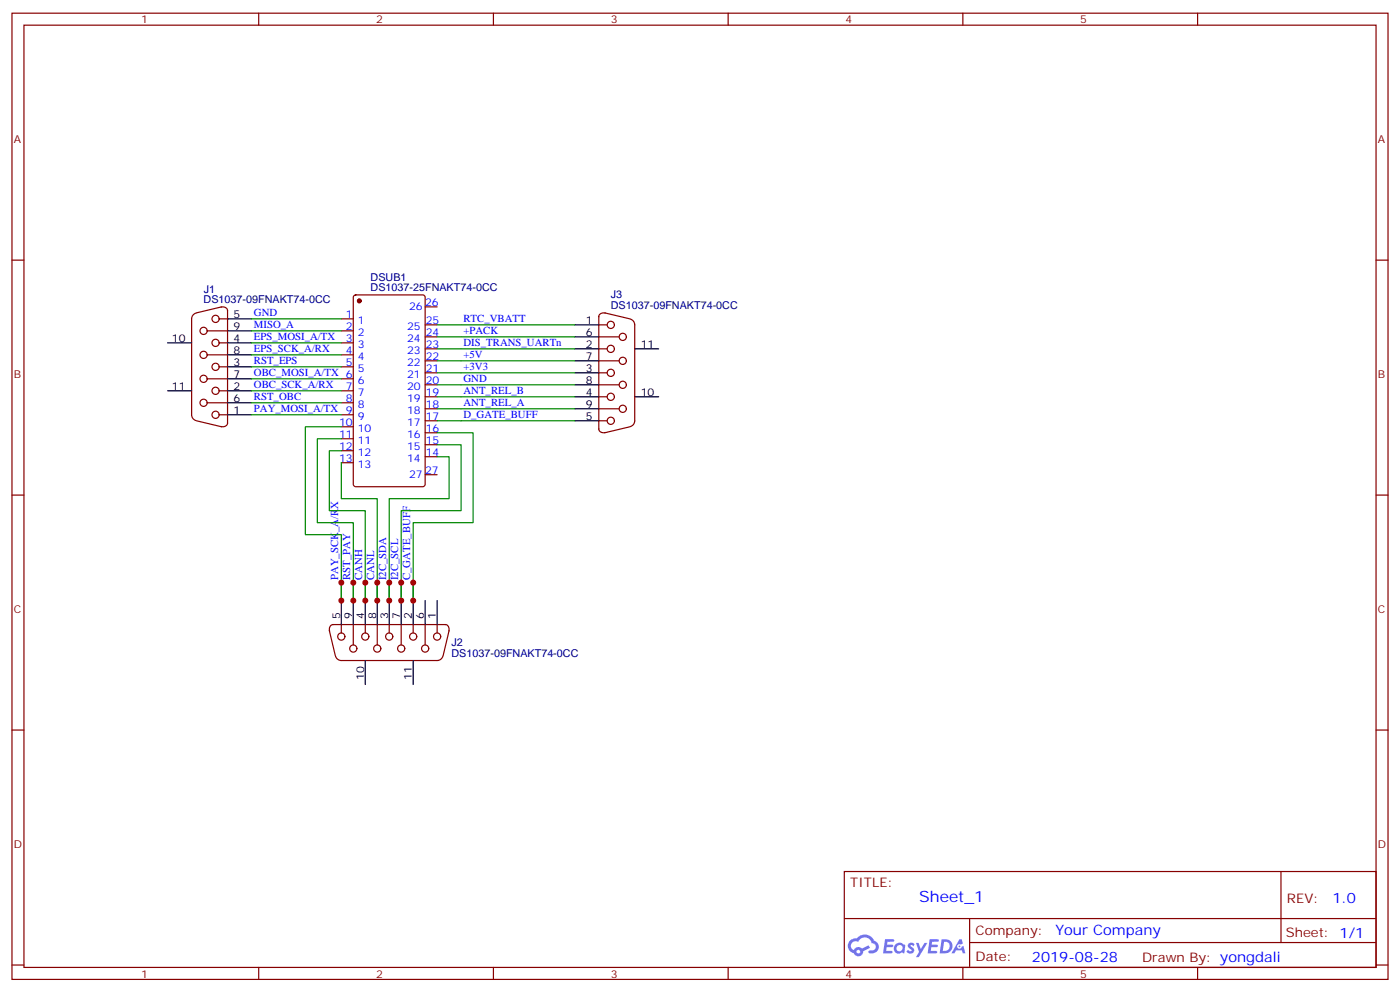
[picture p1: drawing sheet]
<svg xmlns="http://www.w3.org/2000/svg" width="412mm" height="292mm" viewBox="0 0 412 292" stroke-linecap="round" stroke-linejoin="round" font-family="sans-serif">
<g fill="none" stroke="#870000" stroke-width=".35">
<path d="M3.5 3.9h405.4v284.3h-405.4zM7.1 7.4h398.2v277.3h-398.2zM76.2 3.9v3.5M145.3 3.9v3.5M214.5 3.9v3.5M283.6 3.9v3.5M352.8 3.9v3.5M3.5 76.6h3.6M405.3 76.6h3.6M3.5 145.7h3.6M405.3 145.7h3.6M3.5 214.8h3.6"/>
<path d="M405.3 214.8h3.6M248.7 256.5h156.6v28.2h-156.6zM377.3 256.5v20.9M248.7 270.3h156.5M285.6 277.4h119.6M285.6 270.3v14.1M3.5 284h3.6M76.2 284.7v3.5M145.3 284.7v3.5M214.5 284.7v3.5M283.6 284.7v3.5M352.8 284.7v3.5"/>
<path d="M405.3 284h3.6"/>
</g>
<g fill="#5487ff">
<path d="M267.7 277.6a1.22 1.22 0 0 1 1.7 .3l-.4 .6a.47 .47 0 0 0-.3-.4 .47 .47 0 0 0-.5 .2l.1 .2a1.14 1.14 0 0 1 .8 1.8 1.14 1.14 0 0 1-1.9-.1l-.2-.1 .5-.6 .7 .4a.29 .29 0 0 0 .3-.2 .29 .29 0 0 0-.2-.3 1.04 1.04 0 0 1-.6-1.8z"/>
<path d="M260.7 276.4h2.4l.3 .2-.2 .5h-1.8l-.1 .9h1.5l.3 .4-.3 .3h-1.6l-.2 1.1 1.7 .1 .2 .3-.2 .3-2.6 .1z"/>
<path d="M273.8 276.4h2.4l.3 .2-.1 .5h-1.8l-.2 .9h1.6l.3 .4-.4 .3h-1.6l-.1 1.1 1.7 .1 .2 .3-.2 .3h-2.6z"/>
<path d="M282.6 276.4h.7l.3 1.3-.6 .3a.69 .69 0 0 0-1 .2 .69 .69 0 0 0 .4 1 .69 .69 0 0 0 .9-.6l.5-.3 .6 2.2h-.8l-.2-.8h-1.8l-.5 .8h-.8z"/>
<path d="M269.8 277.5h.8l.6 1.8 1.1-1.8h.9l-2.6 4.2h-.8l.9-1.6z"/>
<path d="M277.4 276.4l-.6 4.2h1.3a2.11 2.11 0 0 0 2.5-2.2 2.11 2.11 0 0 0-2.5-2zM278.1 277.1a1.39 1.39 0 0 1 1.7 1.5 1.39 1.39 0 0 1-1.8 1.2h-.3z"/>
<path d="M263.7 278a1.54 1.54 0 0 0-.1 2.2 1.54 1.54 0 0 0 2.2 .1l.6 .3 .3-2.3-.2-.3h-.4a1.49 1.49 0 0 0-2.4 0zM264 279a.94 .94 0 0 1 1.8 0 .94 .94 0 0 1-1.8 0z"/>
<path d="M250.4 276.8a2.18 2.18 0 0 0 1.1 3.7 1.44 1.44 0 0 0 1.6 .9 1.44 1.44 0 0 0 1.2-1.5l2-1-.5-.7-1.9 1a1.47 1.47 0 0 0-2.4 .4 1.39 1.39 0 0 1-.7-1.9 1.39 1.39 0 0 1 2-.5 2.12 2.12 0 0 1 2.2-1.3 2.12 2.12 0 0 1 1.9 1.7 1.14 1.14 0 0 1 1.1 1.4 1.14 1.14 0 0 1-1.7 .7 .43 .43 0 0 0-.5 .4 .43 .43 0 0 0 .4 .5 1.98 1.98 0 0 0 2.5-1.3 1.98 1.98 0 0 0-1.2-2.5 3.1 3.1 0 0 0-5.3-.7l-.9 .1zM252.3 280.1a.55 .55 0 0 1 1.1 0 .55 .55 0 0 1-1.1 0z"/>
<circle cx="282.6" cy="278.5" r=".26"/>
</g>
<g fill="none" stroke="#870000" stroke-width=".35">
<path d="M57.8 92.1a1.77 1.77 0 0 0-1.4 1.7v28.3a1.77 1.77 0 0 0 1.3 1.7M61 97.4h6M64.6 93.8h2.4M65.1 90.4a1.41 1.41 0 0 1 1.9 1.1M65.3 90.3l-7.4 1.8M67 91.4v33.1M100.5 93.8h3.6M100.5 97.4h3.6M104.3 87l.5-.2h19.7l.7 .4v55.3l-.4 .7h-20l-.7-.4v-55.3zM125.2 95.6h3.6M125.2 99.1h3.6M125.2 90.3h3.6"/>
<path d="M176.4 95.6h2.5M176.4 99.1h6M176.4 93.1v33.2M178.2 92.1l7.4 1.7M178.3 92.2a1.31 1.31 0 0 0-1.9 1.1M185.7 93.9a1.77 1.77 0 0 1 1.3 1.7v28.2a1.77 1.77 0 0 1-1.3 1.7M61 118.5h6M61 111.5h6M61 104.4h6M64.6 115h2.4M64.6 107.9h2.4M64.6 100.9h2.4"/>
<path d="M100.5 115h3.6M100.5 107.9h3.6M100.5 118.5h3.6M100.5 100.9h3.6M100.5 111.5h3.6M100.5 104.4h3.6M125.2 102.7h3.6M125.2 109.7h3.6M125.2 116.8h3.6M125.2 106.2h3.6M125.2 113.2h3.6M176.4 102.7h2.5"/>
<path d="M176.4 109.7h2.5M176.4 116.8h2.5M176.4 106.2h6M176.4 113.2h6M57.9 123.8l7.4 1.8M64.6 122.1h2.4M67 124.4a1.31 1.31 0 0 1-1.9 1.1M100.5 122.1h3.6M100.5 125.6h3.6M100.5 129.1h3.6M100.5 132.6h3.6M100.5 136.2h3.6"/>
<path d="M125.2 123.8h3.6M125.2 120.3h3.6M125.2 134.4h3.6M125.2 130.9h3.6M125.2 127.4h3.6M125.2 139.7h3.6M176.4 123.8h2.5M176.4 120.3h6M176.4 126.2a1.41 1.41 0 0 0 1.9 1.1M185.6 125.6l-7.4 1.8M97 185.6l1.8 7.4M98.1 183.8h33.1"/>
<path d="M98.2 183.8a1.41 1.41 0 0 0-1.1 1.9M98.8 193.1a1.77 1.77 0 0 0 1.7 1.3h28.3a1.77 1.77 0 0 0 1.7-1.3M100.5 183.8v2.5M104.1 183.8v6M107.6 183.8v2.5M111.1 183.8v6M114.7 183.8v2.5M118.2 183.8v6M121.7 183.8v2.5M125.2 183.8v6M128.8 183.8v2.5M131.1 183.8a1.31 1.31 0 0 1 1.1 1.9"/>
<path d="M132.3 185.6l-1.8 7.4"/>
<circle cx="60" cy="97.4" r="1.06"/>
<circle cx="63.5" cy="93.8" r="1.06"/>
<circle cx="179.9" cy="95.6" r="1.06"/>
<circle cx="183.4" cy="99.1" r="1.06"/>
<circle cx="60" cy="118.5" r="1.06"/>
<circle cx="60" cy="111.5" r="1.06"/>
<circle cx="60" cy="104.4" r="1.06"/>
<circle cx="63.5" cy="115" r="1.06"/>
<circle cx="63.5" cy="107.9" r="1.06"/>
<circle cx="63.5" cy="100.9" r="1.06"/>
<circle cx="179.9" cy="116.8" r="1.06"/>
<circle cx="179.9" cy="102.7" r="1.06"/>
<circle cx="179.9" cy="109.7" r="1.06"/>
<circle cx="183.4" cy="113.2" r="1.06"/>
<circle cx="183.4" cy="106.2" r="1.06"/>
<circle cx="63.5" cy="122.1" r="1.06"/>
<circle cx="179.9" cy="123.8" r="1.06"/>
<circle cx="183.4" cy="120.3" r="1.06"/>
<circle cx="100.5" cy="187.3" r="1.06"/>
<circle cx="104.1" cy="190.9" r="1.06"/>
<circle cx="107.6" cy="187.3" r="1.06"/>
<circle cx="111.1" cy="190.9" r="1.06"/>
<circle cx="114.7" cy="187.3" r="1.06"/>
<circle cx="118.2" cy="190.9" r="1.06"/>
<circle cx="121.7" cy="187.3" r="1.06"/>
<circle cx="125.2" cy="190.9" r="1.06"/>
<circle cx="128.8" cy="187.3" r="1.06"/>
</g>
<g fill="none" stroke="#000" stroke-width=".35">
<path d="M67 93.8h7.1M67 97.4h7.1M169.3 95.6h7.1M169.3 99.1h7.1M49.4 115h7M49.4 100.9h7M67 115h7.1M67 107.9h7.1M67 100.9h7.1M67 118.5h7.1M67 111.5h7.1M67 104.4h7.1"/>
<path d="M169.3 102.7h7.1M169.3 109.7h7.1M169.3 116.8h7.1M169.3 106.2h7.1M169.3 113.2h7.1M187 102.7h7M187 116.8h7M67 122.1h7.1M169.3 123.8h7.1M169.3 120.3h7.1M100.5 176.7v7.1M104.1 176.7v7.1"/>
<path d="M107.6 176.7v7.1M111.1 176.7v7.1M114.7 176.7v7.1M118.2 176.7v7.1M121.7 176.7v7.1M125.2 176.7v7.1M128.8 176.7v7.1M107.6 194.4v7M121.7 194.4v7"/>
</g>
<circle cx="105.8" cy="88.5" r=".53" fill="#870000" stroke="#870000" stroke-width=".35"/>
<g fill="none" stroke="#008700" stroke-width=".35">
<path d="M74.1 97.4h26.4M74.1 93.8h26.4M128.8 95.6h40.5M128.8 99.1h40.5M74.1 100.9h26.4M74.1 104.4h26.4M74.1 107.9h26.4M74.1 111.5h26.4M74.1 115h26.4M74.1 118.5h26.4M128.8 102.7h40.5M128.8 106.2h40.5"/>
<path d="M128.8 109.7h40.5M128.8 113.2h40.5M128.8 116.8h40.5M74.1 122.1h26.4M100.5 136.2v10.6h10.6v29.9v-5.3M100.5 132.6h-3.5v17.7h10.6v26.4v-5.3M100.5 129.1h-7v24.7h10.6v22.9v-5.3M100.5 125.6h-10.5v31.7h10.5v19.4v-5.3M128.8 134.4h3.5v12.4h-17.6v29.9v-5.3M128.8 130.9h7v19.4h-17.6v26.4v-5.3M128.8 127.4h10.5v26.4h-17.6v22.9v-5.3M128.8 120.3h40.5"/>
<path d="M128.8 123.8h40.5"/>
</g>
<g fill="#c00">
<circle cx="121.7" cy="171.4" r=".88"/>
<circle cx="114.7" cy="171.4" r=".88"/>
<circle cx="107.6" cy="171.4" r=".88"/>
<circle cx="100.5" cy="171.4" r=".88"/>
<circle cx="118.2" cy="171.4" r=".88"/>
<circle cx="111.1" cy="171.4" r=".88"/>
<circle cx="104.1" cy="171.4" r=".88"/>
<circle cx="121.7" cy="176.7" r=".88"/>
<circle cx="114.7" cy="176.7" r=".88"/>
<circle cx="107.6" cy="176.7" r=".88"/>
<circle cx="100.5" cy="176.7" r=".88"/>
<circle cx="118.2" cy="176.7" r=".88"/>
<circle cx="111.1" cy="176.7" r=".88"/>
<circle cx="104.1" cy="176.7" r=".88"/>
</g>
<text font-size="4.6" fill="#00f" x="270.8" y="265.5">Sheet_1</text>
<g font-size="4.2" fill="#00f">
<text x="392.5" y="265.7">1.0</text>
<text x="310.9" y="275.3">Your Company</text>
<text x="304" y="283.1">2019-08-28</text>
</g>
<g font-size="3.9" fill="#800">
<text x="250.5" y="261.1">TITLE:</text>
<text x="379.1" y="265.7">REV:</text>
<text x="287.4" y="275.3">Company:</text>
<text x="378.7" y="275.9">Sheet: 1/1</text>
<text x="287.4" y="282.9">Date:</text>
<text x="336.4" y="283">Drawn By: yongdali</text>
</g>
<g font-size="3.2" fill="#800">
<text x="41.6" y="6.9">1</text>
<text x="110.8" y="6.9">2</text>
<text x="179.9" y="6.9">3</text>
<text x="249.1" y="6.9">4</text>
<text x="318.2" y="6.9">5</text>
<text x="4.1" y="42">A</text>
<text x="405.9" y="42">A</text>
<text x="4.1" y="111.1">B</text>
<text x="405.9" y="111.1">B</text>
<text x="4.1" y="180.3">C</text>
<text x="405.9" y="180.3">C</text>
<text x="4.1" y="249.4">D</text>
<text x="405.9" y="249.4">D</text>
<text x="41.6" y="287.7">1</text>
<text x="110.8" y="287.7">2</text>
<text x="179.9" y="287.7">3</text>
<text x="249.1" y="287.7">4</text>
<text x="318.2" y="287.7">5</text>
</g>
<g font-size="3.2" fill="#000080">
<text x="109.2" y="82.5">DSUB1</text>
<text x="60" y="89.3">DS1037-09FNAKT74-0CC</text>
<text x="60" y="86.1">J1</text>
<text x="109.2" y="85.7">DS1037-25FNAKT74-0CC</text>
<text x="179.9" y="87.8">J3</text>
<text x="179.9" y="91">DS1037-09FNAKT74-0CC</text>
<text x="133" y="190.2">J2</text>
<text x="133" y="193.4">DS1037-09FNAKT74-0CC</text>
</g>
<g font-size="3.2" fill="#00f">
<text x="125.2" y="90">26</text>
<text x="74.8" y="93">GND</text>
<text x="101.9" y="93.5">1</text>
<text x="105.4" y="95.2">1</text>
<text x="120.5" y="91.4">26</text>
<text x="125.4" y="95.2">25</text>
<text x="136.5" y="94.7">RTC_VBATT</text>
<text x="74.8" y="96.5">MISO_A</text>
<text x="74.8" y="100">EPS_MOSI_A/TX</text>
<text x="101.9" y="97">2</text>
<text x="101.9" y="100.5">3</text>
<text x="105.4" y="98.8">2</text>
<text x="119.9" y="100.5">24</text>
<text x="119.9" y="97">25</text>
<text x="125.4" y="98.8">24</text>
<text x="136.5" y="98.2">+PACK</text>
<text x="136.5" y="101.8">DIS_TRANS_UARTn</text>
<text x="74.8" y="103.5">EPS_SCK_A/RX</text>
<text x="74.8" y="107.1">RST_EPS</text>
<text x="101.9" y="104.1">4</text>
<text x="101.9" y="107.6">5</text>
<text x="105.4" y="102.3">3</text>
<text x="105.4" y="105.8">4</text>
<text x="119.9" y="107.6">22</text>
<text x="119.9" y="104.1">23</text>
<text x="125.4" y="105.8">22</text>
<text x="125.4" y="102.3">23</text>
<text x="136.5" y="105.3">+5V</text>
<text x="74.8" y="110.6">OBC_MOSI_A/TX 6</text>
<text x="105.4" y="109.4">5</text>
<text x="105.4" y="112.9">6</text>
<text x="119.9" y="111.1">21</text>
<text x="125.4" y="112.9">20</text>
<text x="125.4" y="109.4">21</text>
<text x="136.5" y="108.8">+3V3</text>
<text x="136.5" y="112.4">GND</text>
<text x="74.8" y="114.1">OBC_SCK_A/RX</text>
<text x="74.8" y="117.7">RST_OBC</text>
<text x="101.9" y="114.7">7</text>
<text x="101.9" y="118.2">8</text>
<text x="105.4" y="116.4">7</text>
<text x="105.4" y="119.9">8</text>
<text x="119.9" y="118.2">19</text>
<text x="119.9" y="114.7">20</text>
<text x="125.4" y="119.9">18</text>
<text x="125.4" y="116.4">19</text>
<text x="136.5" y="115.9">ANT_REL_B</text>
<text x="136.5" y="119.4">ANT_REL_A</text>
<text x="74.8" y="121.2">PAY_MOSI_A/TX 9</text>
<text x="99.9" y="125.2">10</text>
<text x="105.4" y="123.5">9</text>
<text x="119.9" y="125.2">17</text>
<text x="119.9" y="121.7">18</text>
<text x="125.4" y="123.5">17</text>
<text x="136.5" y="122.9">D_GATE_BUFF</text>
<text x="99.9" y="128.8">11</text>
<text x="105.4" y="127">10</text>
<text x="105.4" y="130.5">11</text>
<text x="119.9" y="128.8">16</text>
<text x="125.4" y="130.5">15</text>
<text x="125.4" y="127">16</text>
<text x="99.9" y="132.3">12</text>
<text x="99.9" y="135.8">13</text>
<text x="105.4" y="134.1">12</text>
<text x="105.4" y="137.6">13</text>
<text x="119.9" y="135.8">14</text>
<text x="119.9" y="132.3">15</text>
<text x="125.4" y="134.1">14</text>
<text x="120.5" y="140.8">27</text>
<text x="125.2" y="139.3">27</text>
<text x="99.7" y="170.7" transform="rotate(-90 99.7 170.7)">PAY_SCK_A/RX</text>
<text x="103.2" y="170.7" transform="rotate(-90 103.2 170.7)">RST_PAY</text>
<text x="106.7" y="170.7" transform="rotate(-90 106.7 170.7)">CANH</text>
<text x="110.2" y="170.7" transform="rotate(-90 110.2 170.7)">CANL</text>
<text x="113.8" y="170.7" transform="rotate(-90 113.8 170.7)">I2C_SDA</text>
<text x="117.3" y="170.7" transform="rotate(-90 117.3 170.7)">I2C_SCL</text>
<text x="120.8" y="170.7" transform="rotate(-90 120.8 170.7)">C_GATE_BUFF</text>
</g>
<g font-size="3.2">
<text x="68.8" y="93.5">5</text>
<text x="172.6" y="95.2">1</text>
<text x="50.6" y="100.5">10</text>
<text x="68.8" y="100.5">4</text>
<text x="68.8" y="97">9</text>
<text x="172.6" y="98.8">6</text>
<text x="68.8" y="107.6">3</text>
<text x="68.8" y="104.1">8</text>
<text x="172.6" y="102.3">2</text>
<text x="172.6" y="105.8">7</text>
<text x="188.7" y="102.3">11</text>
<text x="68.8" y="111.1">7</text>
<text x="172.6" y="109.4">3</text>
<text x="172.6" y="112.9">8</text>
<text x="50.6" y="114.7">11</text>
<text x="68.8" y="114.7">2</text>
<text x="68.8" y="118.2">6</text>
<text x="172.6" y="116.4">4</text>
<text x="172.6" y="119.9">9</text>
<text x="188.7" y="116.4">10</text>
<text x="68.8" y="121.7">1</text>
<text x="172.6" y="123.5">5</text>
<text x="100.2" y="182" transform="rotate(-90 100.2 182)">5</text>
<text x="103.7" y="182" transform="rotate(-90 103.7 182)">9</text>
<text x="107.2" y="182" transform="rotate(-90 107.2 182)">4</text>
<text x="110.8" y="182" transform="rotate(-90 110.8 182)">8</text>
<text x="114.3" y="182" transform="rotate(-90 114.3 182)">3</text>
<text x="117.8" y="182" transform="rotate(-90 117.8 182)">7</text>
<text x="121.4" y="182" transform="rotate(-90 121.4 182)">2</text>
<text x="124.9" y="182" transform="rotate(-90 124.9 182)">6</text>
<text x="128.4" y="182" transform="rotate(-90 128.4 182)">1</text>
<text x="107.2" y="200.2" transform="rotate(-90 107.2 200.2)">10</text>
<text x="121.4" y="200.2" transform="rotate(-90 121.4 200.2)">11</text>
</g>
</svg>
